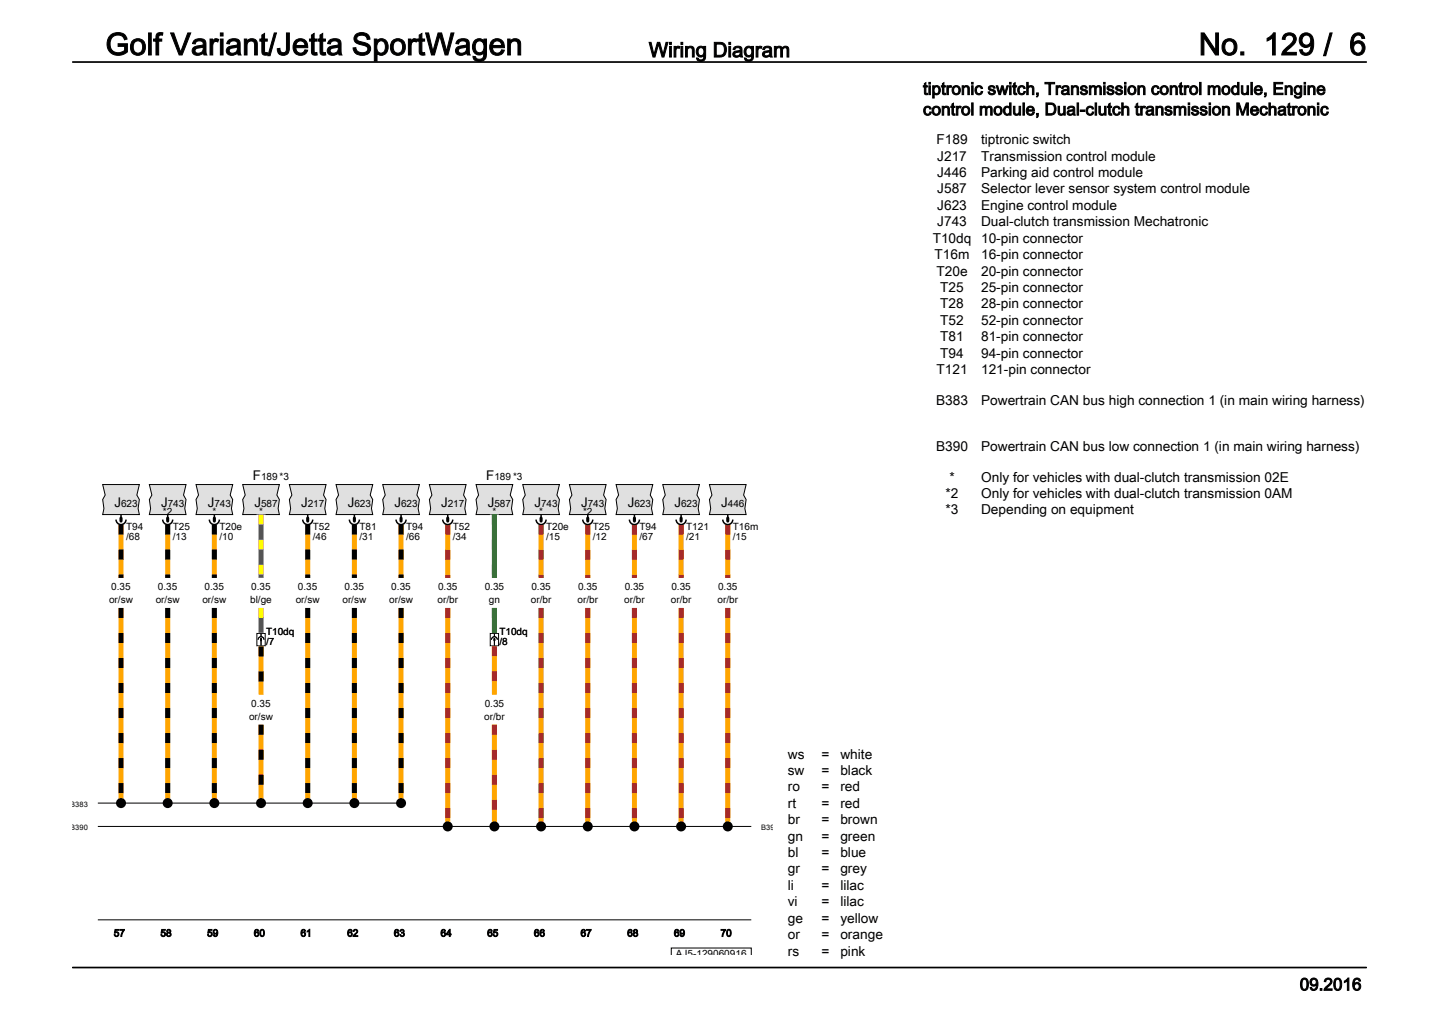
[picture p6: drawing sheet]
<svg xmlns="http://www.w3.org/2000/svg" width="297mm" height="210mm" viewBox="0 0 297 210" stroke-linecap="round" stroke-linejoin="round" font-family="sans-serif">
<path d="M53 130.7h1.7v2.5h-1.7zM101.2 130.7h1.7v2.5h-1.7zM20.2 165.7h62.6M20.2 170.5h134.9M20.2 189.8h134.9M138.5 197v-1.4h16.6v1.4" fill="none" stroke="#000" stroke-width=".21"/>
<path d="M50.1 100h7.6l-.6 2.1 .6 1-.3 1.8 .3 1.2h-7.6l.3-1.2-.3-1.8 .5-1z" fill="#e0e0e0"/>
<path d="M50.1 100h7.6l-.6 2.1 .6 1-.3 1.8 .3 1.2h-7.6l.3-1.2-.3-1.8 .5-1z" fill="none" stroke="#000" stroke-width=".21"/>
<path d="M30.8 100h7.6l-.5 2.1 .5 1-.3 1.8 .3 1.2h-7.6l.3-1.2-.3-1.8 .5-1z" fill="#e0e0e0"/>
<path d="M30.8 100h7.6l-.5 2.1 .5 1-.3 1.8 .3 1.2h-7.6l.3-1.2-.3-1.8 .5-1z" fill="none" stroke="#000" stroke-width=".21"/>
<path d="M146.4 100h7.6l-.5 2.1 .5 1-.3 1.8 .3 1.2h-7.6l.3-1.2-.3-1.8 .5-1z" fill="#e0e0e0"/>
<path d="M146.4 100h7.6l-.5 2.1 .5 1-.3 1.8 .3 1.2h-7.6l.3-1.2-.3-1.8 .5-1z" fill="none" stroke="#000" stroke-width=".21"/>
<path d="M136.8 100h7.6l-.6 2.1 .6 1-.3 1.8 .3 1.2h-7.6l.2-1.2-.2-1.8 .5-1z" fill="#e0e0e0"/>
<path d="M136.8 100h7.6l-.6 2.1 .6 1-.3 1.8 .3 1.2h-7.6l.2-1.2-.2-1.8 .5-1z" fill="none" stroke="#000" stroke-width=".21"/>
<path d="M21.2 100h7.6l-.6 2.1 .6 1-.3 1.8 .3 1.2h-7.6l.3-1.2-.3-1.8 .5-1z" fill="#e0e0e0"/>
<path d="M21.2 100h7.6l-.6 2.1 .6 1-.3 1.8 .3 1.2h-7.6l.3-1.2-.3-1.8 .5-1z" fill="none" stroke="#000" stroke-width=".21"/>
<path d="M127.2 100h7.5l-.5 2.1 .5 1-.2 1.8 .2 1.2h-7.5l.2-1.2-.2-1.8 .5-1z" fill="#e0e0e0"/>
<path d="M127.2 100h7.5l-.5 2.1 .5 1-.2 1.8 .2 1.2h-7.5l.2-1.2-.2-1.8 .5-1z" fill="none" stroke="#000" stroke-width=".21"/>
<path d="M117.5 100h7.6l-.5 2.1 .5 1-.3 1.8 .3 1.2h-7.6l.3-1.2-.3-1.8 .5-1z" fill="#e0e0e0"/>
<path d="M117.5 100h7.6l-.5 2.1 .5 1-.3 1.8 .3 1.2h-7.6l.3-1.2-.3-1.8 .5-1z" fill="none" stroke="#000" stroke-width=".21"/>
<path d="M40.5 100h7.5l-.5 2.1 .5 1-.2 1.8 .2 1.2h-7.5l.2-1.2-.2-1.8 .5-1z" fill="#e0e0e0"/>
<path d="M40.5 100h7.5l-.5 2.1 .5 1-.2 1.8 .2 1.2h-7.5l.2-1.2-.2-1.8 .5-1z" fill="none" stroke="#000" stroke-width=".21"/>
<path d="M107.9 100h7.6l-.6 2.1 .6 1-.3 1.8 .3 1.2h-7.6l.2-1.2-.2-1.8 .5-1z" fill="#e0e0e0"/>
<path d="M107.9 100h7.6l-.6 2.1 .6 1-.3 1.8 .3 1.2h-7.6l.2-1.2-.2-1.8 .5-1z" fill="none" stroke="#000" stroke-width=".21"/>
<path d="M98.3 100h7.5l-.5 2.1 .5 1-.2 1.8 .2 1.2h-7.5l.2-1.2-.2-1.8 .5-1z" fill="#e0e0e0"/>
<path d="M98.3 100h7.5l-.5 2.1 .5 1-.2 1.8 .2 1.2h-7.5l.2-1.2-.2-1.8 .5-1z" fill="none" stroke="#000" stroke-width=".21"/>
<path d="M59.7 100h7.6l-.5 2.1 .5 1-.3 1.8 .3 1.2h-7.6l.3-1.2-.3-1.8 .5-1z" fill="#e0e0e0"/>
<path d="M59.7 100h7.6l-.5 2.1 .5 1-.3 1.8 .3 1.2h-7.6l.3-1.2-.3-1.8 .5-1z" fill="none" stroke="#000" stroke-width=".21"/>
<path d="M88.6 100h7.6l-.5 2.1 .5 1-.3 1.8 .3 1.2h-7.6l.3-1.2-.3-1.8 .5-1z" fill="#e0e0e0"/>
<path d="M88.6 100h7.6l-.5 2.1 .5 1-.3 1.8 .3 1.2h-7.6l.3-1.2-.3-1.8 .5-1z" fill="none" stroke="#000" stroke-width=".21"/>
<path d="M69.4 100h7.5l-.5 2.1 .5 1-.2 1.8 .2 1.2h-7.5l.2-1.2-.2-1.8 .5-1z" fill="#e0e0e0"/>
<path d="M69.4 100h7.5l-.5 2.1 .5 1-.2 1.8 .2 1.2h-7.5l.2-1.2-.2-1.8 .5-1z" fill="none" stroke="#000" stroke-width=".21"/>
<path d="M79 100h7.6l-.6 2.1 .6 1-.3 1.8 .3 1.2h-7.6l.2-1.2-.2-1.8 .5-1z" fill="#e0e0e0"/>
<path d="M79 100h7.6l-.6 2.1 .6 1-.3 1.8 .3 1.2h-7.6l.2-1.2-.2-1.8 .5-1zM53.3 132a.6 .6 0 0 1 .6-.7 .6 .6 0 0 1 .6 .7M53.9 130.7v.6M53.9 132.3v.9M101.4 132a.6 .6 0 0 1 .6-.7 .6 .6 0 0 1 .6 .7M102 130.7v.6M102 132.3v.9" fill="none" stroke="#000" stroke-width=".21"/>
<g fill="none" stroke="#fff" stroke-width="1.9" stroke-linecap="butt">
<path d="M25 108.2v11M34.6 108.2v11M44.2 108.2v11M53.9 106.1v13.1M63.5 108.2v11M73.1 108.2v11M82.8 108.2v11M92.4 108.2v11M102 106.1v13.1M111.7 108.2v11M121.3 108.2v11M130.9 108.2v11"/>
<path d="M140.6 108.2v11M150.2 108.2v11M25 125.4v40.3M34.6 125.4v40.3M44.2 125.4v40.3M53.9 125.4v5.2M53.9 133.3v10M63.5 125.4v40.3M73.1 125.4v40.3M82.8 125.4v40.3M92.4 125.4v45.1M102 125.4v5.2"/>
<path d="M102 133.3v10M111.7 125.4v45.1M121.3 125.4v45.1M130.9 125.4v45.1M140.6 125.4v45.1M150.2 125.4v45.1M53.9 149.5v16.2M102 149.5v21"/>
</g>
<g fill="none" stroke="#ffa500" stroke-width="1" stroke-linecap="butt">
<path d="M25 108.2v11M34.6 108.2v11M44.2 108.2v11M63.5 108.2v11M73.1 108.2v11M82.8 108.2v11M92.4 108.2v11M111.7 108.2v11M121.3 108.2v11M130.9 108.2v11M140.6 108.2v11M150.2 108.2v11"/>
<path d="M25 125.4v40.3M34.6 125.4v40.3M44.2 125.4v40.3M53.9 133.3v10M63.5 125.4v40.3M73.1 125.4v40.3M82.8 125.4v40.3M92.4 125.4v45.1M102 133.3v10M111.7 125.4v45.1M121.3 125.4v45.1M130.9 125.4v45.1"/>
<path d="M140.6 125.4v45.1M150.2 125.4v45.1M53.9 149.5v16.2M102 149.5v21"/>
</g>
<g fill="none" stroke="#a52a2a" stroke-width="1" stroke-dasharray="2.1 3.1" stroke-linecap="butt">
<path d="M92.4 108.2v11M111.7 108.2v11M121.3 108.2v11M130.9 108.2v11M140.6 108.2v11M150.2 108.2v11M92.4 125.4v45.1M102 133.3v10M111.7 125.4v45.1M121.3 125.4v45.1M130.9 125.4v45.1M140.6 125.4v45.1"/>
<path d="M150.2 125.4v45.1M102 149.5v21"/>
</g>
<path d="M53.9 131.8v.3M102 131.8v.3" fill="none" stroke="#000" stroke-width=".37"/>
<g fill="#000">
<circle cx="25" cy="165.7" r="1.03"/>
<circle cx="34.6" cy="165.7" r="1.03"/>
<circle cx="44.2" cy="165.7" r="1.03"/>
<circle cx="53.9" cy="165.7" r="1.03"/>
<circle cx="63.5" cy="165.7" r="1.03"/>
<circle cx="73.1" cy="165.7" r="1.03"/>
<circle cx="82.8" cy="165.7" r="1.03"/>
<circle cx="92.4" cy="170.5" r="1.03"/>
<circle cx="102" cy="170.5" r="1.03"/>
<circle cx="111.7" cy="170.5" r="1.03"/>
<circle cx="121.3" cy="170.5" r="1.03"/>
<circle cx="130.9" cy="170.5" r="1.03"/>
<circle cx="140.6" cy="170.5" r="1.03"/>
<circle cx="150.2" cy="170.5" r="1.03"/>
</g>
<g fill="none" stroke="#000" stroke-width="1" stroke-dasharray="2.1 3.1" stroke-linecap="butt">
<path d="M25 108.2v11M34.6 108.2v11M44.2 108.2v11M63.5 108.2v11M73.1 108.2v11M82.8 108.2v11M25 125.4v40.3M34.6 125.4v40.3M44.2 125.4v40.3M53.9 133.3v10M63.5 125.4v40.3M73.1 125.4v40.3"/>
<path d="M82.8 125.4v40.3M53.9 149.5v16.2"/>
</g>
<path d="M102 106.1v13.1M102 125.4v5.2" fill="none" stroke="#008000" stroke-width="1" stroke-linecap="butt"/>
<path d="M102 106.1v13.1M102 125.4v5.2" fill="none" stroke="#008000" stroke-width="1" stroke-dasharray="2.1 3.1" stroke-linecap="butt"/>
<path d="M53.9 106.1v13.1M53.9 125.4v5.2" fill="none" stroke="#00f" stroke-width="1" stroke-linecap="butt"/>
<path d="M53.9 106.1v13.1M53.9 125.4v5.2" fill="none" stroke="#ff0" stroke-width="1" stroke-dasharray="2.1 3.1" stroke-linecap="butt"/>
<g fill="none" stroke="#000" stroke-width=".31">
<path d="M23.9 107.2a1.03 1.03 0 0 0 1.1 1 1.03 1.03 0 0 0 1-1M25 106.1v1.1M33.6 107.2a1.03 1.03 0 0 0 1 1 1.03 1.03 0 0 0 1-1M34.6 106.1v1.1M43.2 107.2a1.03 1.03 0 0 0 1 1 1.03 1.03 0 0 0 1.1-1M44.2 106.1v1.1M62.5 107.2a1.03 1.03 0 0 0 1 1 1.03 1.03 0 0 0 1-1M63.5 106.1v1.1M72.1 107.2a1.03 1.03 0 0 0 1 1 1.03 1.03 0 0 0 1.1-1M73.1 106.1v1.1M81.7 107.2a1.03 1.03 0 0 0 1.1 1 1.03 1.03 0 0 0 1-1M82.8 106.1v1.1"/>
<path d="M91.4 107.2a1.03 1.03 0 0 0 1 1 1.03 1.03 0 0 0 1-1M92.4 106.1v1.1M110.6 107.2a1.03 1.03 0 0 0 1.1 1 1.03 1.03 0 0 0 1-1M111.7 106.1v1.1M120.3 107.2a1.03 1.03 0 0 0 1 1 1.03 1.03 0 0 0 1-1M121.3 106.1v1.1M129.9 107.2a1.03 1.03 0 0 0 1 1 1.03 1.03 0 0 0 1.1-1M130.9 106.1v1.1M139.5 107.2a1.03 1.03 0 0 0 1.1 1 1.03 1.03 0 0 0 1-1M140.6 106.1v1.1M149.2 107.2a1.03 1.03 0 0 0 1 1 1.03 1.03 0 0 0 1-1M150.2 106.1v1.1"/>
</g>
<path d="M25 106.9v.6M34.6 106.9v.6M44.2 106.9v.6M63.5 106.9v.6M73.1 106.9v.6M82.8 106.9v.6M92.4 106.9v.6M111.7 106.9v.6M121.3 106.9v.6M130.9 106.9v.6M140.6 106.9v.6M150.2 106.9v.6" fill="none" stroke="#000" stroke-width=".64"/>
<path d="M15 12.8h267M15 199.6h267" fill="none" stroke="#000" stroke-width=".35"/>
<g font-size="6.3">
<text x="21.8" y="11.3">Golf Variant/Jetta SportWagen</text>
<text x="247.4" y="11.3">No. 129 / 6</text>
</g>
<text font-size="4.2" x="133.9" y="11.8">Wiring Diagram</text>
<g font-size="3.5">
<text x="190.5" y="19.5">tiptronic switch, Transmission control module, Engine</text>
<text x="190.5" y="23.8">control module, Dual-clutch transmission Mechatronic</text>
<text x="268.2" y="204.3">09.2016</text>
</g>
<g font-size="2.8">
<text x="193.3" y="29.8">F189</text>
<text x="202.5" y="29.8">tiptronic switch</text>
<text x="193.4" y="33.1">J217</text>
<text x="202.5" y="33.1">Transmission control module</text>
<text x="193.4" y="36.5">J446</text>
<text x="193.4" y="39.9">J587</text>
<text x="202.5" y="36.5">Parking aid control module</text>
<text x="202.5" y="39.9">Selector lever sensor system control module</text>
<text x="193.4" y="43.3">J623</text>
<text x="193.4" y="46.7">J743</text>
<text x="202.5" y="43.3">Engine control module</text>
<text x="202.5" y="46.7">Dual-clutch transmission Mechatronic</text>
<text x="192.5" y="50.1">T10dq</text>
<text x="192.9" y="53.5">T16m</text>
<text x="202.5" y="50.1">10-pin connector</text>
<text x="202.5" y="53.5">16-pin connector</text>
<text x="193.3" y="56.8">T20e</text>
<text x="202.5" y="56.8">20-pin connector</text>
<text x="194.1" y="60.2">T25</text>
<text x="194.1" y="63.6">T28</text>
<text x="202.5" y="60.2">25-pin connector</text>
<text x="202.5" y="63.6">28-pin connector</text>
<text x="194.1" y="67">T52</text>
<text x="194.1" y="70.4">T81</text>
<text x="202.5" y="67">52-pin connector</text>
<text x="202.5" y="70.4">81-pin connector</text>
<text x="193.3" y="77.2">T121</text>
<text x="194.1" y="73.8">T94</text>
<text x="202.5" y="73.8">94-pin connector</text>
<text x="202.5" y="77.2">121-pin connector</text>
<text x="193.2" y="83.6">B383</text>
<text x="202.5" y="83.6">Powertrain CAN bus high connection 1 (in main wiring harness)</text>
<text x="193.2" y="92.9">B390</text>
<text x="202.5" y="92.9">Powertrain CAN bus low connection 1 (in main wiring harness)</text>
<text x="52.2" y="99.1">F</text>
<text x="100.4" y="99.1">F</text>
<text x="195.9" y="99.3">*</text>
<text x="202.5" y="99.3">Only for vehicles with dual-clutch transmission 02E</text>
<text x="23.6" y="104.6">J</text>
<text x="33.2" y="104.6">J</text>
<text x="42.9" y="104.6">J</text>
<text x="52.5" y="104.6">J</text>
<text x="62.1" y="104.6">J</text>
<text x="71.8" y="104.6">J</text>
<text x="81.4" y="104.6">J</text>
<text x="91" y="104.6">J</text>
<text x="100.7" y="104.6">J</text>
<text x="110.3" y="104.6">J</text>
<text x="119.9" y="104.6">J</text>
<text x="129.6" y="104.6">J</text>
<text x="139.2" y="104.6">J</text>
<text x="148.8" y="104.6">J</text>
<text x="195.2" y="102.7">*2</text>
<text x="195.2" y="106.1">*3</text>
<text x="202.5" y="102.7">Only for vehicles with dual-clutch transmission 0AM</text>
<text x="202.5" y="106.1">Depending on equipment</text>
<text x="162.6" y="156.5">ws</text>
<text x="162.6" y="159.9">sw</text>
<text x="169.5" y="156.5">=</text>
<text x="169.5" y="159.9">=</text>
<text x="173.4" y="156.5">white</text>
<text x="173.4" y="159.9">black</text>
<text x="162.6" y="163.3">ro</text>
<text x="162.6" y="166.6">rt</text>
<text x="169.5" y="163.3">=</text>
<text x="169.5" y="166.6">=</text>
<text x="173.4" y="163.3">red</text>
<text x="173.4" y="166.6">red</text>
<text x="162.6" y="170">br</text>
<text x="162.6" y="173.4">gn</text>
<text x="169.5" y="170">=</text>
<text x="169.5" y="173.4">=</text>
<text x="173.4" y="170">brown</text>
<text x="173.4" y="173.4">green</text>
<text x="162.6" y="176.8">bl</text>
<text x="169.5" y="176.8">=</text>
<text x="173.4" y="176.8">blue</text>
<text x="162.6" y="180.2">gr</text>
<text x="162.6" y="183.6">li</text>
<text x="169.5" y="180.2">=</text>
<text x="169.5" y="183.6">=</text>
<text x="173.4" y="180.2">grey</text>
<text x="173.4" y="183.6">lilac</text>
<text x="162.6" y="187">vi</text>
<text x="162.6" y="190.3">ge</text>
<text x="169.5" y="187">=</text>
<text x="169.5" y="190.3">=</text>
<text x="173.4" y="187">lilac</text>
<text x="173.4" y="190.3">yellow</text>
<text x="162.6" y="193.7">or</text>
<text x="162.6" y="197.1">rs</text>
<text x="169.5" y="193.7">=</text>
<text x="169.5" y="197.1">=</text>
<text x="173.4" y="193.7">orange</text>
<text x="173.4" y="197.1">pink</text>
</g>
<g font-size="2.1">
<text x="53.9" y="99.1">189 *3</text>
<text x="102" y="99.1">189 *3</text>
<text x="25" y="104.6">623</text>
<text x="33.6" y="106.1">*2</text>
<text x="34.6" y="104.6">743</text>
<text x="43.8" y="106.1">*</text>
<text x="44.2" y="104.6">743</text>
<text x="53.5" y="106.1">*</text>
<text x="53.9" y="104.6">587</text>
<text x="63.5" y="104.6">217</text>
<text x="73.1" y="104.6">623</text>
<text x="82.8" y="104.6">623</text>
<text x="92.4" y="104.6">217</text>
<text x="101.6" y="106.1">*</text>
<text x="102" y="104.6">587</text>
<text x="111.3" y="106.1">*</text>
<text x="111.7" y="104.6">743</text>
<text x="120.3" y="106.1">*2</text>
<text x="121.3" y="104.6">743</text>
<text x="130.9" y="104.6">623</text>
<text x="140.6" y="104.6">623</text>
<text x="150.2" y="104.6">446</text>
<text x="26" y="109.2">T94</text>
<text x="26" y="111.3">/68</text>
<text x="35.6" y="109.2">T25</text>
<text x="35.6" y="111.3">/13</text>
<text x="45.3" y="109.2">T20e</text>
<text x="45.3" y="111.3">/10</text>
<text x="64.5" y="109.2">T52</text>
<text x="64.5" y="111.3">/46</text>
<text x="74.2" y="109.2">T81</text>
<text x="74.2" y="111.3">/31</text>
<text x="83.8" y="109.2">T94</text>
<text x="83.8" y="111.3">/66</text>
<text x="93.4" y="109.2">T52</text>
<text x="93.4" y="111.3">/34</text>
<text x="112.7" y="109.2">T20e</text>
<text x="112.7" y="111.3">/15</text>
<text x="122.3" y="109.2">T25</text>
<text x="122.3" y="111.3">/12</text>
<text x="132" y="109.2">T94</text>
<text x="132" y="111.3">/67</text>
<text x="141.6" y="109.2">T121</text>
<text x="141.6" y="111.3">/21</text>
<text x="151.2" y="109.2">T16m</text>
<text x="151.2" y="111.3">/15</text>
<text x="22.5" y="124.4">or/sw</text>
<text x="23" y="121.8">0.35</text>
<text x="32.1" y="124.4">or/sw</text>
<text x="32.6" y="121.8">0.35</text>
<text x="41.8" y="124.4">or/sw</text>
<text x="42.2" y="121.8">0.35</text>
<text x="51.6" y="124.4">bl/ge</text>
<text x="51.9" y="121.8">0.35</text>
<text x="61" y="124.4">or/sw</text>
<text x="61.5" y="121.8">0.35</text>
<text x="70.7" y="124.4">or/sw</text>
<text x="71.1" y="121.8">0.35</text>
<text x="80.3" y="124.4">or/sw</text>
<text x="80.8" y="121.8">0.35</text>
<text x="90.3" y="124.4">or/br</text>
<text x="90.4" y="121.8">0.35</text>
<text x="100" y="121.8">0.35</text>
<text x="100.9" y="124.4">gn</text>
<text x="109.6" y="124.4">or/br</text>
<text x="109.7" y="121.8">0.35</text>
<text x="119.2" y="124.4">or/br</text>
<text x="119.3" y="121.8">0.35</text>
<text x="128.8" y="124.4">or/br</text>
<text x="128.9" y="121.8">0.35</text>
<text x="138.5" y="124.4">or/br</text>
<text x="138.6" y="121.8">0.35</text>
<text x="148.1" y="124.4">or/br</text>
<text x="148.2" y="121.8">0.35</text>
<text x="54.9" y="130.9">T10dq</text>
<text x="103.1" y="130.9">T10dq</text>
<text x="54.9" y="133">/7</text>
<text x="103.1" y="133">/8</text>
<text x="51.4" y="148.5">or/sw</text>
<text x="51.9" y="145.9">0.35</text>
<text x="99.9" y="148.5">or/br</text>
<text x="100" y="145.9">0.35</text>
<text x="23.5" y="193.2">57</text>
<text x="33.1" y="193.2">58</text>
<text x="42.8" y="193.2">59</text>
<text x="52.4" y="193.2">60</text>
<text x="62" y="193.2">61</text>
<text x="71.7" y="193.2">62</text>
<text x="81.3" y="193.2">63</text>
<text x="90.9" y="193.2">64</text>
<text x="100.6" y="193.2">65</text>
<text x="110.2" y="193.2">66</text>
<text x="119.8" y="193.2">67</text>
<text x="129.5" y="193.2">68</text>
<text x="139.1" y="193.2">69</text>
<text x="139.5" y="197.3">AJ5-129060916</text>
<text x="148.7" y="193.2">70</text>
</g>
<g font-size="1.5">
<text x="14.5" y="166.4">B383</text>
<text x="14.5" y="171.3">B390</text>
<text x="157.1" y="171.3">B390</text>
</g>
</svg>
